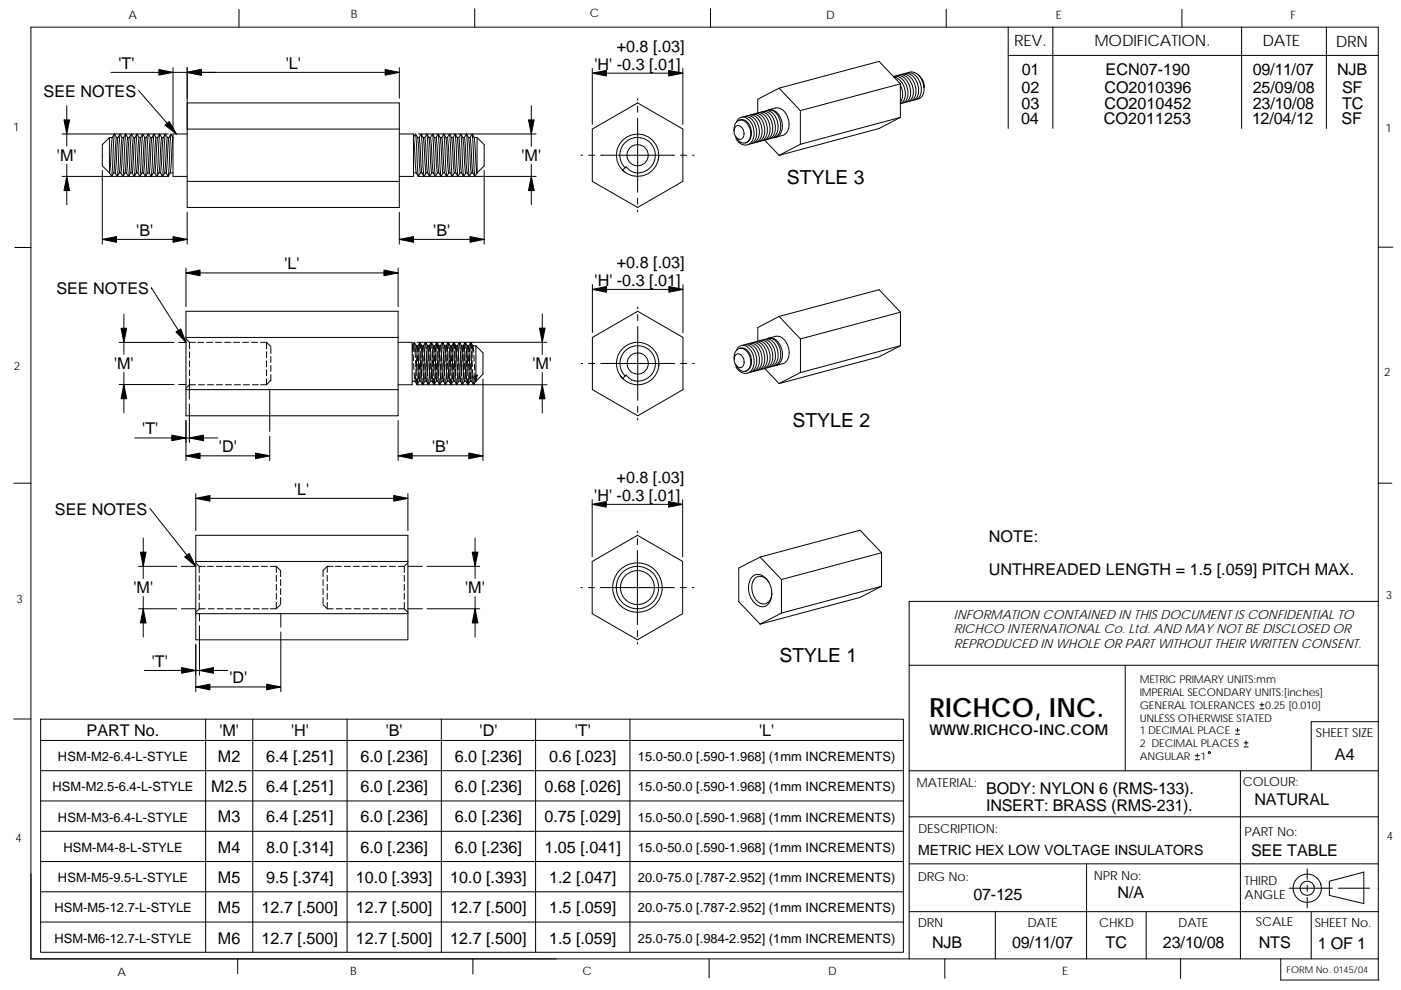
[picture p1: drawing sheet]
<svg xmlns="http://www.w3.org/2000/svg" width="297mm" height="210mm" viewBox="0 0 297 210" stroke-linecap="round" stroke-linejoin="round" font-family="sans-serif">
<g fill="none" stroke="#000" stroke-width=".21">
<path d="M29.4 19.2l8 9.2M36.7 14.4v13M39.7 14.4v13M50.7 2v3.8M84.7 14.4v6.4M84.7 15.3h-61.2M100.6 1.9v3.9M125.6 15.5h19.2M125.6 14.5v11.9M144.8 14.5v11.9M150.6 1.9v3.9M165.2 18.7l-4.5 2.3v2.9"/>
<path d="M189.4 16.2a2.72 2.72 0 0 1 3 2.6 2.42 2.42 0 0 1-1.3 3.1h-.2M189.5 16.3a3.6 3.6 0 0 1 2 5.2l-.6 .5M189.7 16.2a2.26 2.26 0 0 1 3 1.6 3.3 3.3 0 0 1-.4 3.7l-.7 .3M190.3 16a2.54 2.54 0 0 1 3.1 2.1 2.46 2.46 0 0 1-1.3 3.6M190.9 15.9a2.66 2.66 0 0 1 3.2 2.4 2.44 2.44 0 0 1-1.3 3.2h-.1M190.9 17.8v7.1l-21.2 5.7M190.9 17.8l-21.2 5.7M190.9 17.8l-4.5-4.8-21.2 5.7 4.5 4.8M190.9 18.1a3.5 3.5 0 0 1 0 3.6M191.4 15.7a2.28 2.28 0 0 1 3 1.7 3.3 3.3 0 0 1-.4 3.7l-.7 .2M192 15.6a2.66 2.66 0 0 1 3.2 2.4 2.46 2.46 0 0 1-1.3 3.2h-.1M192.6 15.4a2.28 2.28 0 0 1 2.9 1.7 3.3 3.3 0 0 1-.4 3.7l-.7 .2"/>
<path d="M194.8 16a3.3 3.3 0 0 1 1.1 2.6M195.4 16.7l.5 .9v.9M200.6 1.9v3.9M213.8 5.8v21.4M213.8 11.7h78.4M223.2 5.8v21.4M250.6 2v3.8M263.2 5.8v21.4M281.2 5.8v21.4M13.2 28.4h22.5M14.2 34.8v8.6M14.2 22.4v8.6"/>
<path d="M21.7 36.2v15.6M23.2 29.2h.6M23.2 29.2l-1.5 1.5v4.5l1.5 1.5M23.2 29.2v7.4M24.1 36.7h.3M24.3 28.4l.4 .8-.5 6.5a2.18 2.18 0 0 1-.6 1.7l-.4-.8 .5-6.5a2.06 2.06 0 0 1 .6-1.7zM24.3 28.4l-.6 9M24.7 29.2h.3M25.4 28.4l-.5 9M25.9 29.2l-.4-.8a3.1 3.1 0 0 0-.7 2.5l-.4 5.8M26.2 29.2h-.3l-.1 .1-.3 5.6a3.1 3.1 0 0 1-.7 2.5l-.4-.7M26.5 36.7h.3"/>
<path d="M26.6 28.4l-.5 9M26.8 36.7l.4 .7M27.1 29.2l-.4-.8a3.1 3.1 0 0 0-.7 2.5l-.3 5.6-.1 .2h-.3M27.1 29.2h.3M27.1 29.2l-.4 5.7a3.1 3.1 0 0 1-.6 2.5l-.5-.7M27.7 36.7h.3M27.9 28.4a2.12 2.12 0 0 0-.6 1.7l-.5 6.6M27.9 28.4l-.6 9M27.9 28.4l.4 .8M28.3 29.2h.3M28.3 29.2l-.4 5.7a3.2 3.2 0 0 1-.6 2.5M28.6 29.2l-.6 7.5"/>
<path d="M28.9 36.7h.3M29 28.4l-.4 .8M29 28.4l-.5 9M29.1 28.4l.4 .8M29.2 36.7l.4 .7M29.8 29.2h-.3l-.1 .1-.3 5.6a3.1 3.1 0 0 1-.7 2.5l-.4-.7M30.1 36.7h.3M30.2 28.5l-.5 8.9M30.4 36.7l.4 .7M30.7 29.2l-.5-.8a3.1 3.1 0 0 0-.6 2.5l-.4 5.8M30.7 29.2h.3M30.7 29.2l-.4 5.7a3.3 3.3 0 0 1-.6 2.5"/>
<path d="M31.3 36.7h.3M31.4 28.4a3.1 3.1 0 0 0-.6 2.5l-.4 5.8M31.4 28.5l-.5 8.9M31.5 28.4l.4 .8M31.9 29.2h.3M31.9 29.2l-.4 5.7a3.2 3.2 0 0 1-.6 2.5M32.2 29.2l-.6 7.5M32.5 36.7h.3M32.6 28.4l-.4 .8M32.6 28.5l-.5 8.9M32.7 28.4l.4 .8M32.8 36.7l.4 .7"/>
<path d="M33.4 29.2h-.3l-.1 .1-.3 5.6a3.1 3.1 0 0 1-.7 2.5l-.4-.7M33.7 36.7h.3M33.8 28.4a3.1 3.1 0 0 0-.6 2.5l-.4 5.8M33.8 28.5l-.5 8.9M33.9 28.4l.4 .8M34.3 29.2h.3M34.3 29.2l-.4 5.7a3.3 3.3 0 0 1-.6 2.5M34.6 29.2l-.6 7.5M34.9 36.7h.3M35 28.4l-.4 .8M35 28.5l-.5 8.9M35.1 28.4l.4 .8"/>
<path d="M35.2 36.7l.4 .7M35.5 29.2h.3M35.5 29.2l-.5 6.5a2.18 2.18 0 0 1-.6 1.7l-.4-.7M35.8 29.2l-.6 7.5M36.1 36.7h.6M36.2 28.4l-.5 9M36.7 29.2l-.4 5.7a3.3 3.3 0 0 1-.6 2.5h-22.5M36.7 29.2l-.5-.8-.4 .8M39.7 28.4h-3v9h3M39.7 38.5h45M39.7 27.4v-5.6h45v22.2h-45v-5.5M84.7 28.4h3v9h-3"/>
<path d="M84.7 27.4h-45v11.1M87.6 29.2l.5-.8a3.3 3.3 0 0 1 .6 2.5l.4 5.8M87.7 36.7h.6M87.7 29.2l.4 5.7a3.3 3.3 0 0 0 .6 2.5h25M88.1 28.4l.6 9M88.5 29.2h.4v.1l.4 6.4a2.17 2.17 0 0 0 .6 1.7l.4-.7M88.7 28.4h25M89.1 36.7h.4M89.2 36.7l-.5 .7M89.3 28.4l-.4 .8M89.3 28.4l.5 .8M89.3 28.5l.6 8.9"/>
<path d="M89.7 29.2h.4M89.7 29.2l.6 7.5M90.1 29.2l.4-.8a2.07 2.07 0 0 1 .6 1.7l.4 6.6M90.1 29.2l.4 5.7a3.2 3.2 0 0 0 .6 2.5M90.3 36.7h.4M90.5 28.5l.6 8.9M90.9 29.2h.4v.1l.4 5.6a3.3 3.3 0 0 0 .6 2.5l.4-.7M91.2 29.2l.5-.8a3.1 3.1 0 0 1 .6 2.5l.4 5.6v.2h.4M91.5 36.7h.4M91.5 36.7l-.4 .7M91.7 28.5l.6 8.9M92.1 29.2h.4v.1l.4 6.4a2.17 2.17 0 0 0 .6 1.7l.4-.7"/>
<path d="M92.9 28.4l-.4 .8M92.9 28.4a3.1 3.1 0 0 1 .6 2.5l.4 5.8M92.9 28.5l.6 8.9M93.3 29.2h.4M93.7 29.2l.4-.8a2.07 2.07 0 0 1 .6 1.7l.4 6.6M93.7 29.2l.4 5.7a3.2 3.2 0 0 0 .6 2.5M93.9 36.7h.4M94.1 28.5l.6 8.9M94.5 29.2h.4v.1l.4 5.6a3.1 3.1 0 0 0 .6 2.5l.4-.7M94.8 29.2l.5-.8a3.1 3.1 0 0 1 .6 2.5l.4 5.6v.2h.4M95.1 36.7h.4M95.1 36.7l-.4 .7"/>
<path d="M95.3 28.4l.6 9M95.7 29.2h.4v.1l.4 6.4a2.17 2.17 0 0 0 .6 1.7l.4-.7M96.5 28.4l-.4 .8M96.5 28.4a3.1 3.1 0 0 1 .6 2.5l.4 5.8M96.5 28.4l.6 9M96.9 29.2h.4M97.3 29.2l.4-.8a3.2 3.2 0 0 1 .6 2.5l.4 5.6v.2h.4M97.3 29.2l.4 5.7a3.2 3.2 0 0 0 .6 2.5M97.5 36.7h.4M97.7 28.4l.6 9M98.1 29.2h.4v.1l.4 5.6a3.1 3.1 0 0 0 .6 2.5l.4-.7M98.4 29.2l.5-.8a3.1 3.1 0 0 1 .6 2.5l.4 5.6v.2h.4"/>
<path d="M98.7 36.7l-.4 .7M98.9 28.4l.6 9M99.3 29.2h.4M100.1 28.4l-.5 .8M100.1 28.4a3.2 3.2 0 0 1 .6 2.5l.5 5.7-.5 .8a2.94 2.94 0 0 1-.6-2.5l-.4-5.7M100.1 28.4l.6 9M100.5 29.2h.7M101.2 29.2l1.5 1.5v4.5l-1.5 1.5M101.2 29.2v7.4M102.7 36.2v15.6M112.6 22.4v8.6M112.6 34.8v8.6"/>
<path d="M123.2 32.9h.3M124.8 32.9h1.3M125.6 27.4l9.6-5.6 9.6 5.6v11.1l-9.6 5.5-9.6-5.5zM131.9 36l.5 .5M132.5 35.6l-.1-.1a3.8 3.8 0 0 1 .2-5.3l1.4-.9 1.4-.2 1.7 .5 1 .9a3.7 3.7 0 0 1 .6 3.6l-.5 1.1-1 .9-1.2 .5h-1.4a3.7 3.7 0 0 1-1.9-1.2l-.7 .7a4.5 4.5 0 0 0 7.4-1.6 4.5 4.5 0 0 0-4.6-6.1 4.5 4.5 0 0 0-3.5 6.7l.7 1M135.2 20.9v.4M135.2 22.5v1.3M135.2 25.1v15.6M139.7 32.9l-.1 1M143 32.9h-15.7M144.3 32.9h1.3M146.8 32.9h.4"/>
<path d="M155.6 27.8v-.4a1.56 1.56 0 0 1 1-1.8 1.56 1.56 0 0 1 2 .8l.1 .3a2.8 2.8 0 0 1-.5 3.5 1.71 1.71 0 0 1-2.1-1M155.9 28.9l.2 .3M156.1 25.9a1.45 1.45 0 0 1 2.5-.6 3.9 3.9 0 0 1 .7 4.9 1.96 1.96 0 0 1-3.2-.7v-.3M156.1 26.7a1.41 1.41 0 0 1 1.7 1.7 1.05 1.05 0 0 1-1.1 1.1 1.76 1.76 0 0 1-.6-2.8zM156.8 25.5a1.81 1.81 0 0 1 2.3 1.5 2.39 2.39 0 0 1-1.1 3.3M157.4 24.8a1.84 1.84 0 0 1 2.5 1.2 3.5 3.5 0 0 1-.4 4.3l-.8 .3M158 24.7a1.91 1.91 0 0 1 2.4 1 3.5 3.5 0 0 1-.4 4.5l-.7 .3M158.6 24.5a1.91 1.91 0 0 1 2.4 1 3.5 3.5 0 0 1-.4 4.5l-.8 .3M159.1 24.4a1.83 1.83 0 0 1 2.5 1 3.5 3.5 0 0 1-.4 4.5l-.8 .3M159.7 24.2a1.81 1.81 0 0 1 2.4 1.1 3.5 3.5 0 0 1-.3 4.4l-.8 .3M160.3 24.1a1.46 1.46 0 0 1 1.9 .4 4 4 0 0 1 .6 4.6l-.5 .5-.8 .2M160.8 23.9a1.85 1.85 0 0 1 2.5 1.2 3.5 3.5 0 0 1-.4 4.3l-.8 .3 3.1 3.2"/>
<path d="M161.4 23.8a1.84 1.84 0 0 1 2.4 1.1 3.5 3.5 0 0 1-.4 4.4l-.7 .2M162 23.6a1.91 1.91 0 0 1 2.3 1 3.5 3.5 0 0 1-.3 4.5l-.8 .3M162.5 23.5a1.89 1.89 0 0 1 2.4 1 3.6 3.6 0 0 1-.3 4.5l-.8 .3M162.6 23.5a1.96 1.96 0 0 1 2.7 1.1 3.5 3.5 0 0 1-.3 4.2l-1 .3M163 23.3a2.73 2.73 0 0 1 4.2 2.1 2.71 2.71 0 0 1-1.3 3.3l-1.4 .4M169.7 23.5v7.1M169.7 30.6l-4.5 2.3M190.9 24.9l-4.5 2.3-21.2 5.7M3.2 52.5h3.4M21.7 50.8h18M39.4 57.9h45M39.4 56.9v8.1"/>
<path d="M39.7 45v6.8M84.4 56.9v8.1M84.7 45v6.8M84.7 50.8h18M135.2 42v1.3M135.2 44.6v.3M292.2 52.4h3.1M25.3 72.6h11.6M26.3 66.6v8.6M26.3 79v8.5M32.1 61h.1M32.1 61l7.3 11.6h-1.5"/>
<path d="M39.4 71.8l.8 .8h1.2M39.4 71.5h45v-5.5h-45v22.2h45v-5.6M40.2 78.4v1.3M40.2 76.5v1.3M40.2 74.6v1.3M40.2 72.7v1.3M41.9 72.6h1.3M43.8 72.6h1.3M45.7 72.6h1.3M47.6 72.6h1.3M49.5 72.6h1.3M51.4 72.6h1.3"/>
<path d="M53.3 72.6h1.3M55.2 72.6h1.3l.9 .9M56.5 78.4v1.3M56.5 76.5v1.3M56.5 74.6v1.3M56.5 72.7v1.3M57.4 79.4v1.3l-.9 .9M57.4 77.5v1.3M57.4 75.6v1.3M57.4 73.7v1.3M84.4 72.6h3v9h-3M84.4 71.5v11.1h-45"/>
<path d="M87.4 74.4h.7M87.6 75.2l.1 1.3M87.7 77.1l.1 1.3M87.7 73.9l.1-1.3-.4 .7 .1 1.3M87.7 73.9l.4 .5M87.7 73.9l-.3 .3M87.8 79l.1 1.3M87.8 72.6l.5 .8M87.9 72.7l.1 1.2M88 74.5l.1 1.3M88.1 76.5l.1 1.2M88.2 78.4v1.2"/>
<path d="M88.3 73.4l.1 1.3M88.4 72.6h27.6M88.5 75.3v1.3M88.6 77.2v1.3M88.6 73.4l.1 1.1M88.6 73.4l-.6 7.4M88.6 73.3l-.4 .1-.1 1M88.7 79.1l.1 1.3M88.8 75.2l.1 1.2M88.9 77l.1 1.3M89 79l.1 1.2M89 72.6l-.5 8.9"/>
<path d="M89.1 72.7l.1 1.2M89.2 74.5l.1 1.3M89.3 76.5v1.2M89.4 78.4v1.2M89.5 73.3l-.5-.7-.4 .7M89.5 73.3h.3M89.5 73.3v.1M89.5 73.3l-.4 5.8a3.2 3.2 0 0 1-.6 2.5M89.5 73.4l.1 1.3M89.7 75.3v1.3M89.8 77.2v1.3M89.8 73.4l.2 1.1"/>
<path d="M89.8 73.4l-.6 7.4M89.8 79.1l.2 1.3M90 75.2l.1 1.2M90.1 77v1.3M90.2 79l.1 1.2M90.2 72.6l-.4 .7M90.2 72.6l-.5 8.9M90.3 72.6l.4 .7M90.3 72.7l.1 1.2M90.4 74.5l.1 1.3M90.5 76.5v1.2M90.6 78.4l.1 1.2"/>
<path d="M90.7 73.3h.3M90.7 73.3v.1M90.7 73.3l-.5 6.6a2.16 2.16 0 0 1-.5 1.7M90.7 73.4l.1 1.3M90.8 75.3l.1 1.3M91 77.2v1.3M91 73.4l.1 1.1M91 73.4l-.6 7.4M91.1 79.1l.1 1.3M91.2 75.2l.1 1.2M91.3 77l.1 1.3M91.4 79l.1 1.2"/>
<path d="M91.4 72.6l-.4 .7M91.5 72.7l.1 1.2M91.6 74.5l.1 1.3M91.7 76.5l.1 1.2M91.8 78.4v1.2M91.9 73.3h.3M91.9 73.3l-.4 5.8a3.3 3.3 0 0 1-.7 2.5M91.9 73.3l-.4-.7-.7 8.9M91.9 73.3v.1M91.9 73.4l.1 1.3M92.1 75.3v1.3M92.2 77.2v1.3"/>
<path d="M92.2 73.4l.1 1.1M92.2 73.4l-.6 7.4M92.3 79.1l.1 1.3M92.4 75.2l.1 1.2M92.5 77l.1 1.3M92.6 79l.1 1.2M92.6 72.6l-.4 .7M92.6 72.6l-.5 8.9M92.6 72.6l.5 .7M92.7 72.7l.1 1.2M92.8 74.5l.1 1.3M92.9 76.5v1.2"/>
<path d="M93 78.4v1.2M93.1 73.3v.1M93.1 73.3h.3M93.1 73.3l-.4 5.8a3.3 3.3 0 0 1-.6 2.5M93.1 73.4l.1 1.3M93.3 75.3v1.3M93.4 77.2v1.3M93.4 73.4l.2 1.1M93.4 73.4l-.6 7.4M93.4 79.1l.2 1.3M93.6 75.2l.1 1.2M93.7 77v1.3"/>
<path d="M93.8 79l.1 1.2M93.8 72.6l-.4 .7M93.8 72.6l-.5 8.9M93.8 72.6l.5 .7M93.9 72.7l.1 1.2M94 74.5l.1 1.3M94.1 76.5v1.2M94.2 78.4l.1 1.2M94.3 73.3h.3M94.3 73.3v.1M94.3 73.3l-.6 7.5M94.3 73.4l.1 1.3"/>
<path d="M94.5 75.3v1.3M94.6 77.2v1.3M94.6 73.4l.1 1.1M94.6 73.4l-.6 7.4M94.7 79.1l.1 1.3M94.8 75.2l.1 1.2M94.9 77l.1 1.3M95 79l.1 1.2M95 72.6l-.6 8.9M95.1 72.7l.1 1.2M95.2 74.5l.1 1.3M95.3 76.5l.1 1.2"/>
<path d="M95.4 78.4v1.2M95.5 73.3h.3M95.5 73.3l-.4 5.8a3.3 3.3 0 0 1-.7 2.5M95.5 73.3l-.4-.7-.5 .7M95.5 73.3v.1M95.5 73.4l.1 1.3M95.6 75.3l.1 1.3M95.8 77.2v1.3M95.8 73.4l.1 1.1M95.8 73.4l-.6 7.4M95.9 79.1l.1 1.3M96 75.2l.1 1.2"/>
<path d="M96.1 77l.1 1.3M96.2 79l.1 1.2M96.2 72.6l-.4 .7M96.2 72.6l-.6 8.9M96.2 72.6l.5 .7M96.3 72.7l.1 1.2M96.4 74.5l.1 1.3M96.5 76.5v1.2M96.6 78.4v1.2M96.7 73.3v.1M96.7 73.3h.3M96.7 73.3l-.4 5.8a3.3 3.3 0 0 1-.7 2.5"/>
<path d="M96.7 73.4l.1 1.3M96.9 75.3v1.3M97 77.2v1.3M97 73.4l.2 1.1M97 73.4l-.6 7.4M97 79.1l.2 1.3M97.2 75.2l.1 1.2M97.3 77v1.3M97.4 79l.1 1.2M97.4 72.6l-.6 8.9M97.5 72.7l.1 1.2M97.6 74.5l.1 1.3"/>
<path d="M97.7 76.5v1.2M97.8 78.4l.1 1.2M97.9 73.3l-.5-.7-.4 .7M97.9 73.3h.3M97.9 73.3v.1M97.9 73.3l-.6 7.5M97.9 73.4l.1 1.3M98.1 75.3v1.3M98.2 77.2v1.3M98.2 73.4l.1 1.1M98.2 73.4l-.6 7.4M98.3 79.1l.1 1.3"/>
<path d="M98.4 75.2l.1 1.2M98.5 77v1.3M98.6 79l.1 1.2M98.6 72.6l-.4 .7M98.6 72.6l-.6 8.9M98.6 72.6l.5 .7M98.7 72.7l.1 1.2M98.8 74.5l.1 1.3M98.9 76.5l.1 1.2M99 78.4v1.2M99.1 73.3h.3M99.1 73.3l-.4 5.8a3.3 3.3 0 0 1-.7 2.5"/>
<path d="M99.1 73.3v.1M99.1 73.4l.1 1.3M99.2 75.3l.1 1.3M99.4 77.2v1.3M99.4 73.4l.1 1.1M99.4 73.4l-.6 7.4M99.5 79.1l.1 1.3M99.6 75.2v1.2M99.7 77l.1 1.3M99.8 79l.1 1.2M99.8 72.6l-.4 .7M99.8 72.6l-.6 8.9-.1-1.2"/>
<path d="M99.8 72.6l.5 .7M99.9 72.7l.1 1.2M100 74.5l.1 1.3M100.1 76.5v1.2M100.1 79.7h.8M100.2 78.4v1.2M100.3 73.3v.1M100.3 73.3h.6M100.3 73.3l-.6 7.5M100.3 73.4l.1 1.3M100.5 75.3v1.3M100.6 77.2v1.3"/>
<path d="M100.6 79.1l.2 1.3M100.9 79.7v1.1M100.9 73.3l1.5 1.5v4.5l-1.5 1.5M100.9 73.3v6.4M101.2 79.5l-.6 .8-.1 1.2M101.2 79.5l-.3 1.3M101.2 79.5l-.3 .2M115 66.6v8.6M115 79v8.6M123.2 77.1h.3M124.8 77.1h1.3M125.6 71.5l9.6-5.5 9.6 5.5v11.1l-9.6 5.6-9.6-5.6z"/>
<path d="M125.6 61.4h19.2M125.6 60.3v10.2M127.4 77.1h15.6M131.5 79.6l.6 .7M132.6 79.7l-.8-1.1-.4-1.3 .2-1.3 .6-1.3 1.1-.9 1.1-.4 1.3-.1 1.3 .4 1 .8 .7 1.2 .3 1.1-.2 1.5-.6 1.1-1.1 .9-1.3 .5h-1.2M135.2 65.1v.3M135.2 66.7v1.3M135.2 69.2v15.7M139.7 77.1v.5M144.3 77.1h1.3M144.8 60.3v10.2M146.9 77.1h.3"/>
<path d="M155.7 76.2v-.4a1.58 1.58 0 0 1 1.1-1.9 1.58 1.58 0 0 1 1.9 1.1 3.1 3.1 0 0 1 0 3.3 1.62 1.62 0 0 1-2.6-.7M155.9 75.3a1.12 1.12 0 0 1 1.2-.1 1.12 1.12 0 0 1 .6 1l.1 .6a1.03 1.03 0 0 1-1.1 1.1 1.84 1.84 0 0 1-.8-2.6zM155.9 77.3l.2 .3M156.1 74.3a1.53 1.53 0 0 1 1.4-1.1 1.53 1.53 0 0 1 1.5 .8 3.7 3.7 0 0 1 0 4.9 2.08 2.08 0 0 1-2.9-1v-.3M156.8 73.9a1.87 1.87 0 0 1 2.4 1.7 2.31 2.31 0 0 1-1.1 3.1M157.5 73.2a1.96 1.96 0 0 1 2.6 1.5 3.1 3.1 0 0 1-1.1 4.3h-.3M158 73.1a1.97 1.97 0 0 1 2.6 1.4 3.1 3.1 0 0 1-1 4.3l-.3 .1M158.6 72.9a2.16 2.16 0 0 1 2.8 1.9 2.92 2.92 0 0 1-1.2 3.9h-.4M159.2 72.8a1.7 1.7 0 0 1 2.1 .7 3.8 3.8 0 0 1 .1 4.6l-1 .5M159.7 72.6a2.16 2.16 0 0 1 2.8 1.9 2.94 2.94 0 0 1-1.2 3.9h-.3M160.3 72.5a1.95 1.95 0 0 1 2.6 1.4 3.1 3.1 0 0 1-1 4.3l-.4 .1M160.9 72.3a1.95 1.95 0 0 1 2.6 1.5 3.1 3.1 0 0 1-1 4.3h-.4l3.1 3.2"/>
<path d="M161.5 72.2a1.96 1.96 0 0 1 2.5 1.4 3.1 3.1 0 0 1-1 4.3l-.3 .1M162 72a1.95 1.95 0 0 1 2.6 1.5 3.1 3.1 0 0 1-1 4.2l-.4 .1M162.6 71.9a2.16 2.16 0 0 1 2.7 1.8 2.92 2.92 0 0 1-1.2 3.9l-.3 .1M162.9 71.7a2.38 2.38 0 0 1 2.7 1.9 3.2 3.2 0 0 1-.7 3.8l-.6 .1M163 71.7a2.7 2.7 0 0 1 3.3 .3 3.6 3.6 0 0 1 .2 4.8l-2 .7M165.2 67.1l4.5 4.8M165.2 67.1l-4.5 2.3v2.9M169.7 71.9v7.1M169.7 79l-4.5 2.3M190.9 66.2l-4.5-4.8-21.2 5.7M190.9 66.2v7.1l-21.2 5.7M190.9 66.2l-21.2 5.7"/>
<path d="M190.9 73.3l-4.5 2.3-21.2 5.7M25.3 81.5h11.6M28.6 92.9h17.6M37.9 81.5h1.5M39.4 96.6h17.8M39.4 89.2v8.5M40.1 85.6v8.3M40.2 81.5v3.1M40.2 80.3v1.3M40.2 81.6h1.2M40.2 81.6l-.8 .7M42.1 81.6h1.2"/>
<path d="M44 81.6h1.3M45.9 81.6h1.3M47.8 81.6h1.3M49.7 81.6h1.3M51.6 81.6h1.3M53.5 81.6h1.3M55.2 81.6h1.3M56.5 80.3v1.3M57.2 92.5v5.2M57.2 82.6v8.9M84.4 89.2v8.5M84.4 96.6h18"/>
<path d="M87.4 80.8h.6M88 80.8l.4 .8h27.6M88.3 80.3l.1 1.2M89.2 80.8l.4 .8M89.2 80.8h-.3M89.5 80.3l.1 1.2M90.1 80.8h.3l.4 .8M90.7 80.3l.1 1.2M91.3 80.8h.3M91.6 80.8l.4 .8M91.9 80.3l.1 1.2M92.8 80.8h-.3"/>
<path d="M93.1 80.3l.1 1.2M93.7 80.8h.3M93.7 80.8l-.5 .8-.4-.8M94 80.8l.4 .8M94.3 80.3l.1 1.2M94.9 80.8h.3M95.2 80.8l.4 .8M95.5 80.3l.1 1.2M96.4 80.8l.4 .8M96.4 80.8h-.3M96.7 80.3l.1 1.2M97.3 80.8h.3"/>
<path d="M97.3 80.8l-.5 .8M97.6 80.8l.4 .8M97.9 80.3l.1 1.2M98.5 80.8h.3M99.7 80.8l-.5 .8-.4-.8M100 80.8h-.3M100.3 80.3l.1 1.2M100.6 80.3l-.5-.6v.6a.95 .95 0 0 0 .3 1.3M100.9 80.8l-.4 .8M100.9 80.8h.1M102.4 80.3v17.4M132 80.3a4.5 4.5 0 0 1 1.7-7.5 4.5 4.5 0 0 1 6 4.8 4.5 4.5 0 0 1-7 3.2l-.7-.5 .8-.8a3.3 3.3 0 0 0 1.8 1.3"/>
<path d="M135.2 86.2v1.2M135.2 88.7v.4M2.9 102.4h3.7M30.4 114.1v8.6M31.8 107.8l9.7 12.3h-3M41.5 104.6v7.9M41.5 105.7h45M41.5 119.3l.7 .8h1.3M41.5 119v-5.5h45v22.2h-45v-5.6h45M86.5 104.6v7.9M86.5 119h-45v11.1M86.5 119.3l-.8 .8"/>
<path d="M100.7 114.1v8.6M125.6 106.9h19.1M125.6 105.9v12.1M125.6 119l9.5-5.5 9.6 5.5v11.1l-9.6 5.6-9.5-5.6zM135.1 112.6v.3M135.1 114.2v1.3M135.1 116.7v15.7M144.7 105.9v12.1M161.2 118.1l4.5 4.8M161.2 118.1l-4.6 2.3v7.2l4.6 4.7M186.9 117.2l-21.2 5.7M186.9 117.2l-4.5-4.8-21.2 5.7"/>
<path d="M186.9 117.2v7.1l-21.2 5.7M292.2 102.4h2.9M29.4 120.1h8.1M29.4 129.1h8.1M30.4 126.5v8.6M38.5 129.1h3M41.5 136.7v10M42.2 129.1h1.3M42.2 129.1l-.7 .7M42.2 127.8v1.3M42.2 125.9v1.3M42.2 124v1.3"/>
<path d="M42.2 122.1v1.3M42.2 120.2v1.3M42.3 130.1v1.6M42.3 132.7v10.5M44 120.1h1.3M44.2 129.1h1.2M45.9 120.1h1.3M46.1 129.1h1.2M47.8 120.1h1.3M48 129.1h1.2M49.7 120.1h1.3M49.9 129.1h1.2"/>
<path d="M51.6 120.1h1.3M51.8 129.1h1.2M53.5 120.1h1.3M53.7 129.1h1.2M55.4 120.1h1.3M55.6 129.1h1.3M57.3 120.1h1.3M58.6 120.1l.9 .9v1.3M58.6 120.1v1.2M58.6 122v1.3M58.6 123.9v1.3M58.6 125.8v1.3"/>
<path d="M58.6 127.7v1.3M59.5 128.2l-.9 .9h-1.3M59.5 122.9v1.3M59.5 124.8v1.3M59.5 126.7v1.3M59.5 130.1v2.9M59.5 134v12.7M68.5 128.2l.9 .9h1.3M68.5 122.9v1.3M68.5 124.8v1.3M68.5 126.7v1.3M69.4 120.1l-.9 .9v1.3"/>
<path d="M69.4 120.1v1.2M69.4 122v1.3M69.4 123.9v1.3M69.4 125.8v1.3M69.4 127.7v1.3M69.4 120.1h1.3M71.1 120.1h1.3M71.3 129.1h1.3M73 120.1h1.3M73.2 129.1h1.3M74.9 120.1h1.3M75.1 129.1h1.3"/>
<path d="M76.8 120.1h1.3M77 129.1h1.3M78.7 120.1h1.3M78.9 129.1h1.3M80.6 120.1h1.3M80.8 129.1h1.3M82.5 120.1h1.3M82.7 129.1h1.3M84.5 129.1h1.2l.8 .7M84.5 120.1h1.2M85.7 120.1v1.2M85.7 122v1.3"/>
<path d="M85.7 123.9v1.3M85.7 125.8v1.3M85.7 127.7v1.3M86.5 120.1h3.1M86.5 129.1h3.1M90.5 120.1h11.2M90.5 129.1h11.2M100.7 126.5v8.6M123.1 124.6h.4M124.8 124.6h1.2M127.3 124.6h15.7M135.1 133.7v1.3"/>
<path d="M135.1 136.2v.4M144.2 124.6h1.3M146.8 124.6h.3M159.7 122.1a2.42 2.42 0 0 1 3.3 1.4 4.4 4.4 0 0 1-.2 4.6 2.16 2.16 0 0 1-3.3-.8 4.1 4.1 0 0 1 .2-5.2zM163 123.5a1.93 1.93 0 0 0-3-.8 3.6 3.6 0 0 0 1.8 5.4 1.96 1.96 0 0 0 1.8-2.3M165.7 130l-4.5 2.3M165.7 122.9v7.1M186.9 124.3l-4.5 2.4-21.2 5.6M292.2 127.5h-99.4v75.8M2.9 152.4h3.7M8.6 152.5h182.9v49.4h-182.9zM8.6 157h182.9"/>
<path d="M30.6 142.2h17.7M41.5 145.6h18M43.6 152.5v49.4M53.6 152.5v49.4M73.6 152.5v49.4M93.6 152.5v49.4M113.6 152.5v49.4M133.6 152.5v49.4M192.8 141.1h99.4M238.6 141.1v22.3M253.8 159.8v.8M262 155.7h.8"/>
<path d="M262 154.8h.8M262.4 154.4v.8M263.8 158.4h.8M263.8 157.5h.8M264.2 157.1v.8M267.1 150.3h.9M267.1 149.4h.9M267.5 149v.8M292.2 153h-14.2v10.4M8.6 163.4h182.9M8.6 169.8h182.9M8.6 176.3h182.9"/>
<path d="M192.8 173.2h99.4M192.8 163.4h99.4M253.4 161.1h.9M253.4 160.2h.9M263 163.4v39.9M8.6 182.7h182.9M8.6 189.1h182.9M8.6 195.5h182.9M192.8 193.3h99.4M192.8 183.2h99.4M211 193.3v10M230.4 183.2v20.1"/>
<path d="M243 193.3v10M273.3 188.3h9.2M277.2 184.2v2.2M277.2 187.7v1.3M277.2 190.2v2.3M278 193.3v10M281.9 186.8l7.3-1.9v6.7l-7.3-1.8zM283.8 188.3h6.6M292.2 188.3h.1M50.4 203.3v3.2M100.3 203.3v3.2M150.3 203.3v4"/>
<path d="M200.3 203.3v4.1M250.3 203.3v4.2M271.5 203.3v4.5h20.9M292.2 203.3h-285.6v-197.5h285.6v202"/>
<circle cx="135.2" cy="32.9" r="2.25"/>
<circle cx="135.2" cy="77.1" r="2.25"/>
<circle cx="135.1" cy="124.6" r="5.3"/>
<circle cx="135.1" cy="124.6" r="3.6"/>
<circle cx="135.1" cy="124.6" r="4.5"/>
<circle cx="256.4" cy="159.6" r=".22"/>
<circle cx="277.2" cy="188.3" r="1.5"/>
<circle cx="277.2" cy="188.3" r="3"/>
</g>
<g fill="#000" stroke="#000" stroke-width=".21">
<path d="M33.7 14.7l3 .6-3 .6z" fill-rule="evenodd"/>
<path d="M39.7 15.3l3-.6v1.2z" fill-rule="evenodd"/>
<path d="M39.7 15.3l3-.6v1.2z" fill-rule="evenodd"/>
<path d="M81.7 14.7l3 .6-3 .6z" fill-rule="evenodd"/>
<path d="M125.6 15.5l3-.6v1.2z" fill-rule="evenodd"/>
<path d="M141.8 14.9l3 .6-3 .6z" fill-rule="evenodd"/>
<path d="M14.2 37.4l.5 3h-1.1z" fill-rule="evenodd"/>
<path d="M13.6 25.4h1.1l-.5 3z" fill-rule="evenodd"/>
<path d="M35 26.5l.9-.7 1.5 2.6z" fill-rule="evenodd"/>
<path d="M112.1 25.4h1.2l-.7 3z" fill-rule="evenodd"/>
<path d="M112.6 37.4l.7 3h-1.2z" fill-rule="evenodd"/>
<path d="M21.7 50.8l3-.6v1.2z" fill-rule="evenodd"/>
<path d="M39.4 57.9l3-.6v1.2z" fill-rule="evenodd"/>
<path d="M36.7 50.2l3 .6-3 .6z" fill-rule="evenodd"/>
<path d="M81.4 57.3l3 .6-3 .6z" fill-rule="evenodd"/>
<path d="M84.7 50.8l3-.6v1.2z" fill-rule="evenodd"/>
<path d="M99.6 50.2l3.1 .6-3.1 .6z" fill-rule="evenodd"/>
<path d="M25.7 69.6h1.2l-.6 3z" fill-rule="evenodd"/>
<path d="M37.3 70.4l1-.7 1.1 2.9z" fill-rule="evenodd"/>
<path d="M114.4 69.6h1.2l-.6 3z" fill-rule="evenodd"/>
<path d="M125.6 61.4l3-.7v1.3z" fill-rule="evenodd"/>
<path d="M141.8 60.7l3 .7-3 .6z" fill-rule="evenodd"/>
<path d="M26.3 81.5l.6 3h-1.2z" fill-rule="evenodd"/>
<path d="M39.4 96.6l3-.5v1.2z" fill-rule="evenodd"/>
<path d="M36.4 92.2l3 .7-3 .6z" fill-rule="evenodd"/>
<path d="M40.1 92.9l3.1-.7v1.3z" fill-rule="evenodd"/>
<path d="M54.2 96.1l3 .5-3 .7z" fill-rule="evenodd"/>
<path d="M84.4 96.6l3-.5v1.2z" fill-rule="evenodd"/>
<path d="M99.4 96.1l3 .5-3 .7z" fill-rule="evenodd"/>
<path d="M115 81.6l.6 3h-1.2z" fill-rule="evenodd"/>
<path d="M41.5 105.7l3-.6v1.2z" fill-rule="evenodd"/>
<path d="M83.5 105.1l3 .6-3 .6z" fill-rule="evenodd"/>
<path d="M125.6 106.9l2.9-.6v1.2z" fill-rule="evenodd"/>
<path d="M141.7 106.3l3 .6-3 .6z" fill-rule="evenodd"/>
<path d="M29.8 117.1h1.2l-.6 3z" fill-rule="evenodd"/>
<path d="M30.4 129.1l.6 3h-1.2z" fill-rule="evenodd"/>
<path d="M39.2 118.1l.9-.8 1.4 2.8z" fill-rule="evenodd"/>
<path d="M100.1 117.1h1.2l-.6 3z" fill-rule="evenodd"/>
<path d="M100.7 129.1l.6 3h-1.2z" fill-rule="evenodd"/>
<path d="M38.5 141.5l3 .7-3 .5z" fill-rule="evenodd"/>
<path d="M41.5 145.6l3-.5v1.2z" fill-rule="evenodd"/>
<path d="M42.3 142.2l3-.7v1.2z" fill-rule="evenodd"/>
<path d="M56.5 145.1l3 .5-3 .7z" fill-rule="evenodd"/>
</g>
<text font-size="5.6" x="197" y="152">RICHCO, INC.</text>
<g font-size="4.1">
<text x="166.9" y="39">STYLE 3</text>
<text x="168" y="90.6">STYLE 2</text>
<text x="165.2" y="140.3">STYLE 1</text>
</g>
<g font-size="3.4">
<text x="130.7" y="10.9">+0.8 [.03]</text>
<text x="25.1" y="14.6">'T'</text>
<text x="60.6" y="14.6">'L'</text>
<text x="126" y="14.8">'H' -0.3 [.01]</text>
<text x="216.6" y="16">01</text>
<text x="234.4" y="16">ECN07-190</text>
<text x="265.6" y="16">09/11/07</text>
<text x="283.5" y="16">NJB</text>
<text x="9.2" y="20.6">SEE NOTES</text>
<text x="216.6" y="23">03</text>
<text x="216.6" y="19.7">02</text>
<text x="234.1" y="19.7">CO2010396</text>
<text x="234.1" y="23">CO2010452</text>
<text x="265.6" y="23">23/10/08</text>
<text x="265.6" y="19.7">25/09/08</text>
<text x="284.5" y="23">TC</text>
<text x="284.5" y="19.7">SF</text>
<text x="216.5" y="26.2">04</text>
<text x="234" y="26.2">CO2011253</text>
<text x="265.5" y="26.2">12/04/12</text>
<text x="284.4" y="26.2">SF</text>
<text x="12.1" y="34.1">'M'</text>
<text x="110.6" y="34.1">'M'</text>
<text x="28.9" y="50">'B'</text>
<text x="91.9" y="50">'B'</text>
<text x="60.3" y="57.1">'L'</text>
<text x="130.8" y="56.8">+0.8 [.03]</text>
<text x="12" y="62.4">SEE NOTES</text>
<text x="126.1" y="60.6">'H' -0.3 [.01]</text>
<text x="24.2" y="78.2">'M'</text>
<text x="112.9" y="78.3">'M'</text>
<text x="30.2" y="92.1">'T'</text>
<text x="46.4" y="95.9">'D'</text>
<text x="91.6" y="95.9">'B'</text>
<text x="62.4" y="104.9">'L'</text>
<text x="126" y="106.2">'H' -0.3 [.01]</text>
<text x="130.7" y="102.4">+0.8 [.03]</text>
<text x="11.6" y="109.2">SEE NOTES</text>
<text x="209.7" y="114.9">NOTE:</text>
<text x="28.3" y="125.8">'M'</text>
<text x="98.6" y="125.8">'M'</text>
<text x="209.7" y="121.9">UNTHREADED LENGTH = 1.5 [.059] PITCH MAX.</text>
<text x="32.2" y="141.4">'T'</text>
<text x="48.6" y="144.9">'D'</text>
<text x="18.4" y="156.1">PART No.</text>
<text x="46.2" y="161.5">M2</text>
<text x="46.5" y="156.1">'M'</text>
<text x="56.4" y="161.5">6.4 [.251]</text>
<text x="61.7" y="156.1">'H'</text>
<text x="76.4" y="161.5">6.0 [.236]</text>
<text x="81.8" y="156.1">'B'</text>
<text x="96.4" y="161.5">6.0 [.236]</text>
<text x="101.7" y="156.1">'D'</text>
<text x="116.4" y="161.5">0.6 [.023]</text>
<text x="121.9" y="156.1">'T'</text>
<text x="160.9" y="156.1">'L'</text>
<text x="283" y="161.1">A4</text>
<text x="44.8" y="168">M2.5</text>
<text x="56.4" y="168">6.4 [.251]</text>
<text x="76.4" y="168">6.0 [.236]</text>
<text x="96.4" y="168">6.0 [.236]</text>
<text x="115.4" y="168">0.68 [.026]</text>
<text x="209.1" y="168.4">BODY: NYLON 6 (RMS-133).</text>
<text x="209.1" y="171.9">INSERT: BRASS (RMS-231).</text>
<text x="266" y="170.6">NATURAL</text>
<text x="46.2" y="174.4">M3</text>
<text x="56.4" y="174.4">6.4 [.251]</text>
<text x="76.4" y="174.4">6.0 [.236]</text>
<text x="96.4" y="174.4">6.0 [.236]</text>
<text x="115.4" y="174.4">0.75 [.029]</text>
<text x="46.2" y="180.8">M4</text>
<text x="56.4" y="180.8">8.0 [.314]</text>
<text x="76.4" y="180.8">6.0 [.236]</text>
<text x="96.4" y="180.8">6.0 [.236]</text>
<text x="115.4" y="180.8">1.05 [.041]</text>
<text x="265.2" y="181.5">SEE TABLE</text>
<text x="46.2" y="187.2">M5</text>
<text x="56.4" y="187.2">9.5 [.374]</text>
<text x="75.5" y="187.2">10.0 [.393]</text>
<text x="95.5" y="187.2">10.0 [.393]</text>
<text x="116.4" y="187.2">1.2 [.047]</text>
<text x="206.4" y="190.8">07-125</text>
<text x="237" y="190.5">N/A</text>
<text x="46.2" y="193.6">M5</text>
<text x="55.5" y="193.6">12.7 [.500]</text>
<text x="75.5" y="193.6">12.7 [.500]</text>
<text x="95.5" y="193.6">12.7 [.500]</text>
<text x="116.4" y="193.6">1.5 [.059]</text>
<text x="46.2" y="200">M6</text>
<text x="55.5" y="200">12.7 [.500]</text>
<text x="75.5" y="200">12.7 [.500]</text>
<text x="95.5" y="200">12.7 [.500]</text>
<text x="116.4" y="200">1.5 [.059]</text>
<text x="197.6" y="201">NJB</text>
<text x="214.6" y="201">09/11/07</text>
<text x="234.4" y="201">TC</text>
<text x="246.5" y="201">23/10/08</text>
<text x="266.9" y="201.1">NTS</text>
<text x="279.4" y="201.2">1 OF 1</text>
</g>
<g font-size="3.3">
<text x="215" y="9.8">REV.</text>
<text x="232" y="9.8">MODIFICATION.</text>
<text x="267.7" y="9.8">DATE</text>
<text x="283.2" y="9.9">DRN</text>
</g>
<text font-size="3.2" x="197" y="155.7">WWW.RICHCO-INC.COM</text>
<text font-size="3" x="194.7" y="181.3">METRIC HEX LOW VOLTAGE INSULATORS</text>
<g font-size="2.7">
<text x="12.3" y="161.4">HSM-M2-6.4-L-STYLE</text>
<text x="135.2" y="161.4">15.0-50.0 [.590-1.968] (1mm INCREMENTS)</text>
<text x="11.2" y="167.8">HSM-M2.5-6.4-L-STYLE</text>
<text x="135.2" y="167.8">15.0-50.0 [.590-1.968] (1mm INCREMENTS)</text>
<text x="12.3" y="174.2">HSM-M3-6.4-L-STYLE</text>
<text x="135.2" y="174.2">15.0-50.0 [.590-1.968] (1mm INCREMENTS)</text>
<text x="13.4" y="180.6">HSM-M4-8-L-STYLE</text>
<text x="135.2" y="180.6">15.0-50.0 [.590-1.968] (1mm INCREMENTS)</text>
<text x="12.3" y="187">HSM-M5-9.5-L-STYLE</text>
<text x="135.2" y="187">20.0-75.0 [.787-2.952] (1mm INCREMENTS)</text>
<text x="11.5" y="193.5">HSM-M5-12.7-L-STYLE</text>
<text x="135.2" y="193.5">20.0-75.0 [.787-2.952] (1mm INCREMENTS)</text>
<text x="11.5" y="199.9">HSM-M6-12.7-L-STYLE</text>
<text x="135.2" y="199.9">25.0-75.0 [.984-2.952] (1mm INCREMENTS)</text>
</g>
<g font-size="2.6">
<text x="202.3" y="131.3">INFORMATION CONTAINED IN THIS DOCUMENT IS CONFIDENTIAL TO</text>
<text x="202.3" y="137.3">REPRODUCED IN WHOLE OR PART WITHOUT THEIR WRITTEN CONSENT.</text>
<text x="202.3" y="134.3">RICHCO INTERNATIONAL Co. Ltd. AND MAY NOT BE DISCLOSED OR</text>
<text x="279" y="156.2">SHEET SIZE</text>
<text x="194.3" y="166.8">MATERIAL:</text>
<text x="263.5" y="166.6">COLOUR:</text>
<text x="194.7" y="176.7">DESCRIPTION:</text>
<text x="263.9" y="177.2">PART No:</text>
<text x="194.6" y="186.8">DRG No:</text>
<text x="231.9" y="186.6">NPR No:</text>
<text x="263.9" y="187.6">THIRD</text>
<text x="263.9" y="190.6">ANGLE</text>
<text x="194.6" y="196.5">DRN</text>
<text x="217.9" y="196.6">DATE</text>
<text x="233" y="196.6">CHKD</text>
<text x="249.8" y="196.5">DATE</text>
<text x="266.3" y="196.4">SCALE</text>
<text x="278.7" y="196.6">SHEET No.</text>
</g>
<g font-size="2.5">
<text x="27.2" y="3.9">A</text>
<text x="74.4" y="3.9">B</text>
<text x="125" y="3.7">C</text>
<text x="175.1" y="4.1">D</text>
<text x="223.9" y="4.1">E</text>
<text x="273.6" y="4.1">F</text>
<text x="2.8" y="27.8">1</text>
<text x="293.7" y="28">1</text>
<text x="3" y="78.4">2</text>
<text x="293.5" y="79.7">2</text>
<text x="3.5" y="127.8">3</text>
<text x="293.8" y="127">3</text>
<text x="3.3" y="178.6">4</text>
<text x="294" y="178.2">4</text>
<text x="24.9" y="206.9">A</text>
<text x="74.3" y="206.7">B</text>
<text x="123.5" y="206.8">C</text>
<text x="175.6" y="206.7">D</text>
<text x="225.2" y="206.7">E</text>
</g>
<g font-size="2.3">
<text x="241.6" y="144.9">METRIC PRIMARY UNITS:mm</text>
<text x="241.6" y="147.6">IMPERIAL SECONDARY UNITS:[inches]</text>
<text x="241.6" y="150.3">GENERAL TOLERANCES</text>
<text x="241.6" y="153">UNLESS OTHERWISE STATED</text>
<text x="241.6" y="155.7">1 DECIMAL PLACE</text>
<text x="268.3" y="150.3">0.25 [0.010]</text>
<text x="241.6" y="158.4">2 DECIMAL PLACES</text>
<text x="241.6" y="161.1">ANGULAR</text>
<text x="254.5" y="161.1">1</text>
</g>
<text font-size="2" x="272.8" y="206.3">FORM No. 0145/04</text>
</svg>
